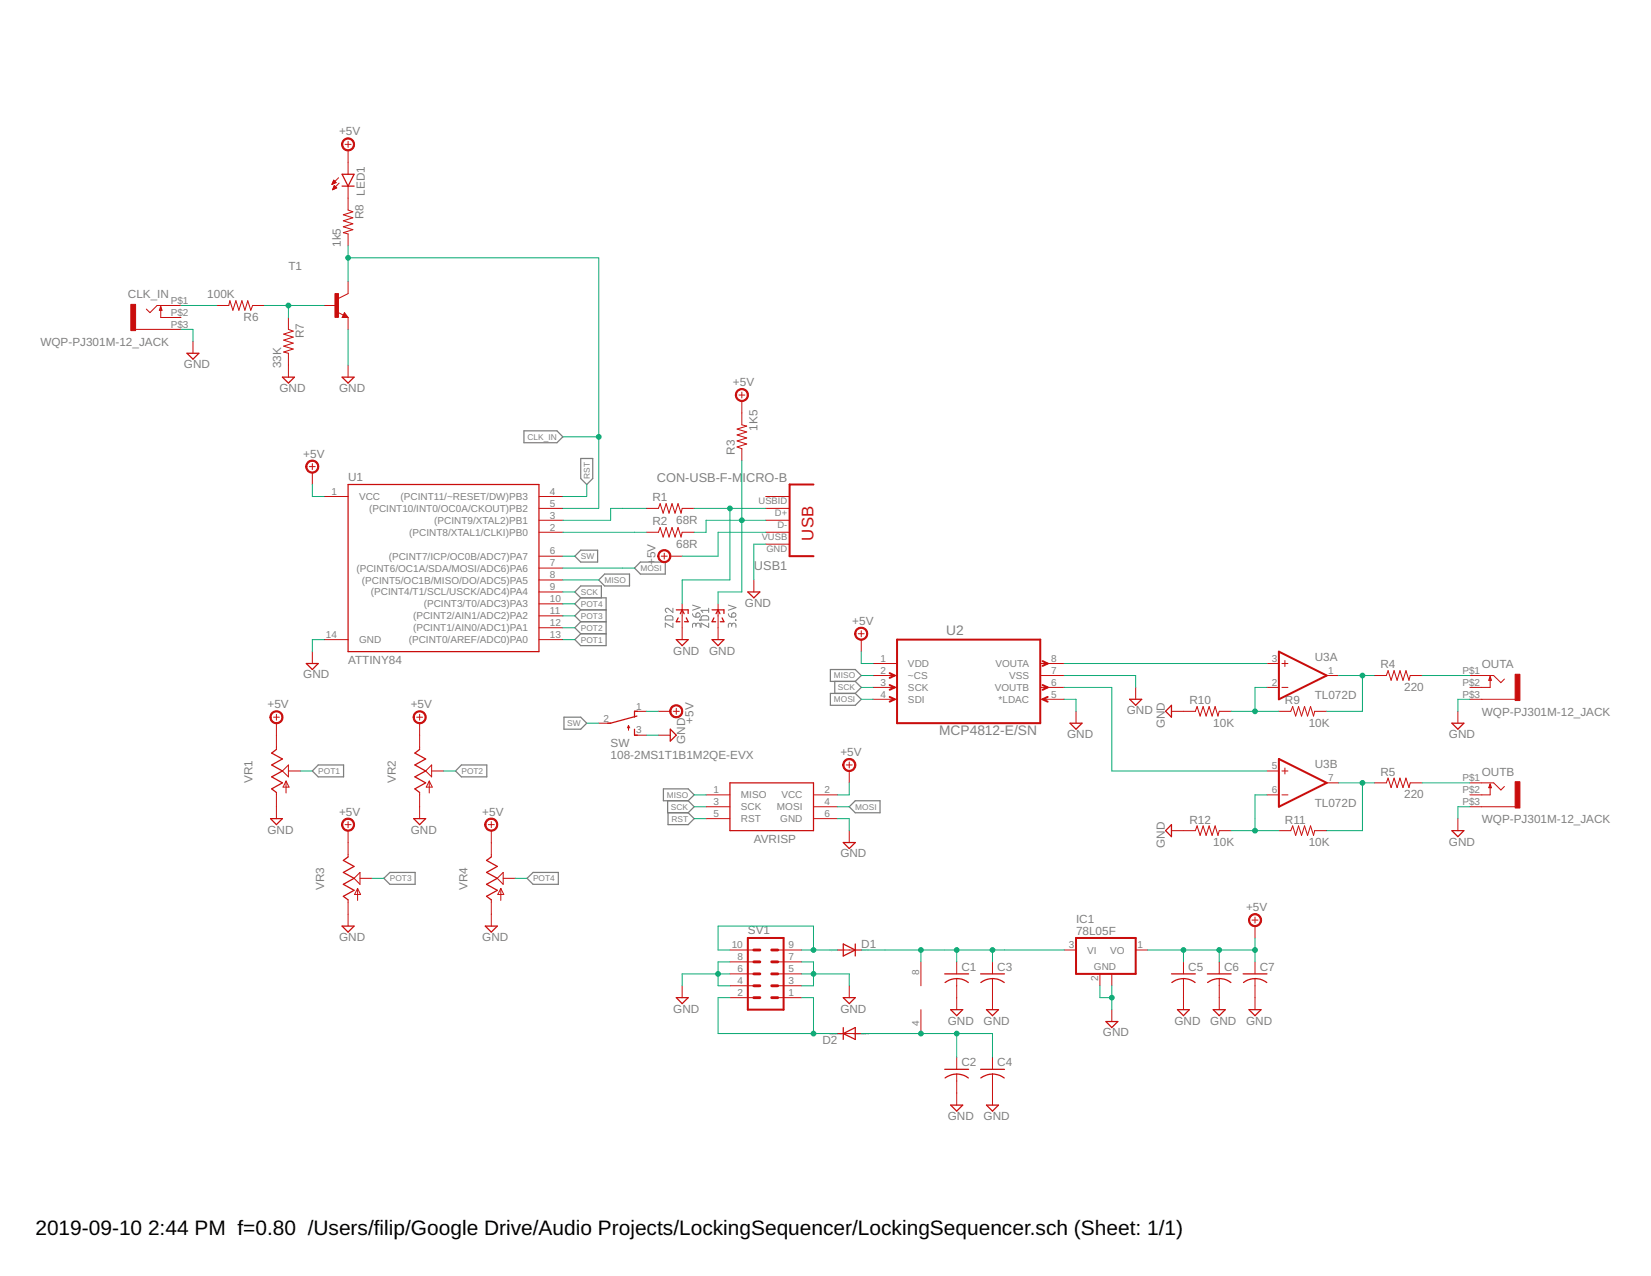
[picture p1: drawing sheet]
<svg xmlns="http://www.w3.org/2000/svg" width="279mm" height="216mm" viewBox="0 0 279 216" stroke-linecap="round" stroke-linejoin="round" font-family="sans-serif">
<g fill="none" stroke="#808080" stroke-width=".17">
<path d="M112.7 104.3l.2-.1h.8l.2 .2v.5h-1.3zM113.9 102.9v.7l-.7-.6a.36 .36 0 0 0-.6 .1 .36 .36 0 0 0 .3 .5M113.9 105.4v.8l-1.3-.8v.8M117.2 103.8l.2 .5 .4 .1M117.2 102.4l1.3 .4-1.3 .5M117.8 105.8a.36 .36 0 0 1 .3-.4 .36 .36 0 0 1 .4 .4v.4M117.8 106v-.4l-.4-.1-.2 .1v.6M117.9 103.8a.37 .37 0 0 1 .5 .1 .37 .37 0 0 1-.3 .5h-.3zM118.4 104.9l.1 .1zM118.7 104.3l.3-.1h.7l.2 .2v.5h-1.3zM119.9 105.4v.8l-1.3-.8v.8M119.9 102.9v.7"/>
<path d="M119.9 103.3h-1.3l.3 .3M123.3 103.8l.2 .5 .3 .1M123.3 102.4l1.2 .4-1.2 .5M123.8 105.8a.36 .36 0 0 1 .4-.4 .36 .36 0 0 1 .3 .4v.4M123.8 106v-.4l-.3-.1-.2 .2v.5M123.9 103.8a.37 .37 0 0 1 .6 .1 .37 .37 0 0 1-.3 .5h-.4zM124.5 104.9v.1z"/>
</g>
<g fill="none" stroke="#808080" stroke-width=".21">
<path d="M88.7 72.9h5.6l.9 1-.9 1h-5.6zM98.3 77.6h2v3.4l-1 1-1-1zM98.3 93.1h2.8v2h-2.8l-1-1zM101.3 98.1l1-1h4.2v2h-4.2zM108.4 95.1h4.2v2h-4.2l-1-1zM98.3 101.2l-1-1 1-1.1h3.5v2.1M98.3 101.2h4.3v8h-4.3l-1-1 1-1M98.3 107.2h4.3M98.3 105.2l-1 1 1 1M98.3 105.2h4.3M98.3 103.2l-1 1 1 1M98.3 103.2h4.3"/>
<path d="M98.3 101.2l-1 1 1 1M140.5 113.3h4.2l1.1 1-1.1 1h-4.2zM140.5 117.3h4.2l1.1 1-1.1 1h-4.2zM141.3 115.3v2M144.7 115.3l1.1 1-1.1 1M53.8 129.4h4.3v2h-4.3l-.9-.9zM78.1 129.4h4.3v2h-4.3l-1-.9zM95.4 121.3h2.9l1 1.1-1 1h-2.9zM112.3 133.5h4.2l1 1-1 1h-4.2zM113 135.5v2h3.5M113.1 137.5v2h3.4l1-1-1-1M116.5 135.5l1 1-1 1"/>
<path d="M144.7 135.5h4.2v2h-4.2l-1-1zM65 148.6l1-1h4.3v2h-4.3zM89.2 148.6l1-1h4.3v2h-4.3z"/>
</g>
<g fill="none" stroke="#c90d0c" stroke-width=".21">
<path d="M57.9 29.5h2l-1 2zM57.9 31.5h2M27.2 51.9l.2 .6h-.4zM31.6 59.8h2.1l-1 1zM58.3 53.3l.1 .2h-.3l.2-.4 .4 .5h-.6M47.8 63.8h2l-1 1zM57.9 63.8h2l-1 1zM58.9 82h32.3v28.3h-32.3zM51.8 112.3h2l-.9 1zM114.4 103.2h2.1v.6M114.4 108.2h2.1l-1.1 1zM114.8 104.5l-.4 .7h.7"/>
<path d="M115.1 103.8l.3-.6 .4 .6M116.1 104.5l.4 .7h-.7M120.5 103.2h2v.6M120.5 108.2h2l-1 1zM120.8 104.5l-.3 .7h.6M121.2 103.8l.3-.6 .3 .6M122.2 104.5l.3 .7h-.6M126.6 100.2h2l-1 1zM191.2 118.3h2l-1 1zM198.2 119.3v2l-.9-.9zM252.2 114.5l.2 .6h-.4zM45.8 138.5h2l-1 1z"/>
<path d="M46.8 126.8l-.8 .6 1.8 1-1.8 1 1.8 1.1-1.8 .9 1.8 1.1-1.8 1 .8 .6M70 138.5h2l-1 1zM71 126.8l-.8 .6 1.8 1-1.8 1 1.8 1.1-1.8 .9 1.8 1.1-1.8 1 .8 .6M107.4 123.4v1h.5M107.8 121.2l-4.5 1.2h-.5M107.9 120.4h-.5v.9M113.4 123.4l1 1-1 1zM123.5 132.5h14.2v8h-14.2zM181.1 122.4h2l-1 1zM198.2 139.5v2.1l-.9-1.1zM245.7 122.4h2l-1 1zM252.2 132.7l.2 .6h-.4z"/>
<path d="M57.9 156.7h2l-1 1zM58.9 145l-.8 .6 1.8 1-1.8 1 1.8 1-1.8 1 1.8 1-1.8 1.1 .8 .6M82.1 156.7h2.1l-1.1 1zM83.1 145l-.8 .6 1.9 1-1.9 1 1.9 1-1.9 1 1.9 1-1.9 1.1 .8 .6M142.7 142.6h2l-1 1zM142.7 159.7l2 1-2 1.1zM144.7 159.7v2.1M245.7 140.5h2l-1 1.1zM114.4 168.8h2.1l-1.1 1zM142.7 174.9l2-1v2zM142.7 173.9v2M142.7 168.8h2l-1 1z"/>
<path d="M159.9 164.8h4M160.9 170.8h2l-1 1.1zM161.9 165.6l.9 .1 1.1 .5M161.9 165.6l-.8 .1-1.2 .5M165.9 164.8h4.1M166.9 170.8h2.1l-1 1.1zM168 165.6l.8 .1 1.1 .5M168 165.6l-1.3 .2-.7 .4M187.2 172.8h2l-1 1.1zM198.2 164.8h4.1M199.3 170.8h2l-1 1.1zM200.3 165.6l.8 .1 1.1 .5"/>
<path d="M200.3 165.6l-1.3 .2-.7 .4M204.3 164.8h4M205.3 170.8h2l-1 1.1zM206.3 165.6l.9 .1 1.1 .5M206.3 165.6l-1.2 .2-.7 .4M210.4 164.8h4M211.4 170.8h2l-1 1.1zM212.4 165.6l.8 .1 1.2 .5M212.4 165.6l-1.2 .2-.8 .4M159.9 180.9h4M160.9 187h2l-1 1zM161.9 181.7l1.3 .3 .7 .4"/>
<path d="M161.9 181.7l-.8 .1-1.2 .6M165.9 180.9h4.1M166.9 187h2.1l-1 1zM168 181.7l1.2 .3 .7 .4M168 181.7l-.9 .1-1.1 .6"/>
</g>
<g fill="none" stroke="#c90d0c" stroke-width=".17">
<path d="M56.2 31.2h.1M56.2 31.1h.2M56.3 31h.3M56.3 30.9h.6M56.3 32.1h.1M56.3 32h.3M56.3 30.8h.5M56.4 31.9h.4M56.4 30.7h.3M56.4 30.6h.2M56.4 31.8h.6M56.5 30.5h.1"/>
<path d="M56.5 31.7h.4M56.5 31.6h.3M56.5 31.5h.2M56.6 31.4h.1M56.9 30.9l-.4-.4-.3 .7M56.9 30.9l-.7 .3M57 31.8l-.4-.4-.3 .7M57 31.8l-.7 .3M57.3 30.1l-1.1 1.1M57.4 31l-1.1 1.1M58.4 24.4h1M58.9 23.9v1"/>
<path d="M58.9 25.4v4.1M58.9 31.5v4l.8 .3-1.6 .5 1.6 .6-1.6 .5 1.6 .5-1.6 .5 1.6 .5-1.6 .5 .8 .2v2M23 55.7h7.6M27.2 51.9v1.8h3.4M30.6 51.7h-4l-1.2 1.2-.6-.6M32.7 57.7v2.1M36.7 51.7h2l.2-.8 .5 1.6 .5-1.6 .5 1.6 .5-1.6 .5 1.6 .5-1.6 .5 1.6 .4-.8h2M48.8 53.7v2l.8 .3-1.6 .5 1.6 .5-1.6 .6 1.6 .5-1.6 .5 1.6 .5-1.6 .5 .8 .2v4M54.9 51.7h2M57.1 52.8l1 .5M58.3 52.9l.6 .8h-1zM58.9 47.6v2.1l-1.6 .8"/>
<path d="M58.9 53.7v2M52.3 79h1M52.9 78.4v1.1M52.9 80v2M58.9 61.8v2M125.1 66.8h.9M125.5 67.8v4.1l.9 .2-1.7 .5 1.7 .5-1.7 .5 1.7 .5-1.7 .5 1.7 .5-1.7 .5 .8 .3v2M125.5 66.3v1.1M54.9 84h4M91.2 84h4M91.2 98.1h4M91.2 96.1h4"/>
<path d="M91.2 94.1h4M91.2 90.1h4M91.2 88h4M91.2 86h4M109.4 90.1h2l.3-.8 .5 1.6 .5-1.6 .5 1.6 .5-1.6 .5 1.6 .5-1.6 .6 1.6 .1-.8h2.1M109.4 86h2l.3-.8 .5 1.6 .5-1.6 .5 1.6 .5-1.6 .5 1.6 .5-1.6 .6 1.6 .1-.8h2.1M111.9 94.1h1M112.4 93.6v1M113.4 94.1h2M127.6 98.1v2.1M129.6 84h4M129.6 90.1h4"/>
<path d="M129.6 88h4M129.6 86h4M129.6 92.1h4M52.9 110.3v2M54.9 108.2h4M91.2 102.2h4M91.2 104.2h4M91.2 106.2h4M91.2 108.2h4M91.2 100.2h4M114.4 119.8v1.1M115.4 102.2v6"/>
<path d="M121.5 102.2v6M145.2 107.2h1M145.8 106.7v1M145.8 108.2v2.1M147.8 112.3h4M147.8 114.3h4M147.8 116.3h4M147.8 118.3h4M176 112.3h4.1M176 114.3h4.1M176 116.3h4.1M176 118.3h4.1"/>
<path d="M192.2 116.3v2M214.4 112.3h2M214.4 116.3h2M216.9 112.3h1.1M216.9 116.3h1.1M217.4 111.8v1M224.5 114.3h2M232.6 114.3h2l.3-.8 .5 1.6 .5-1.6 .5 1.6 .5-1.6 .5 1.6 .5-1.6 .5 1.6 .3-.8h2M248.8 114.3h4l1.2 1.2 .6-.6M248.8 118.3h7.6M252.2 114.5v1.8h-3.4M46.3 121.3h1"/>
<path d="M46.8 120.9v1M46.8 122.4v4.4M46.8 134.1v4.4M48.4 132.2v2M48.4 132.2l.5 1h-1zM48.8 129.4v2l-1-.9zM48.8 130.5h2M58.4 139.5h1M58.9 139v1M70.5 121.3h1M71 120.9v1M71 122.4v4.4"/>
<path d="M71 134.1v4.4M72.6 132.2l.6 1h-1.1zM72.6 132.2v2M73 130.5h2.1M73 129.4v2l-1-.9zM82.6 139.5h1.1M83.1 139v1M101.3 122.4h2M106.4 122.8l.2 .4M106.4 122.8l-.2 .4M106.4 122.8v.8M107.4 124.4h2"/>
<path d="M107.4 120.4h2M111.4 124.4h2M111.4 120.4h2M113.9 120.4h1.1M119.5 134.5h4M119.5 136.5h4M119.5 138.5h4M137.7 134.5h4M137.7 136.5h4M137.7 138.5h4M143.2 129.4h1M143.7 128.9v1"/>
<path d="M143.7 130.5v2M182.1 120.4v2M198.2 120.4h4.1l.3-.9 .5 1.7 .5-1.7 .5 1.7 .5-1.7 .5 1.7 .5-1.7 .5 1.7 .2-.8h2M214.4 134.5h2M214.4 130.5h2M216.4 120.4h2l.4-.9 .5 1.7 .5-1.7 .5 1.7 .5-1.7 .5 1.7 .5-1.7 .5 1.7 .2-.8h2M216.9 134.5h1.1M216.9 130.5h1.1M217.4 129.9v1.1M224.5 132.5h2M232.6 132.5h2l.3-.8 .5 1.6 .5-1.6 .5 1.6 .5-1.6 .5 1.6 .5-1.6 .5 1.6 .3-.8h2M246.7 120.4v2"/>
<path d="M246.7 138.5v2M248.8 136.5h7.6M248.8 132.5h4l1.2 1.2 .6-.6M252.2 132.7v1.8h-3.4M58.9 140.5v4.5M58.9 152.3v4.4M59.9 148.6l1-1v2zM60.5 150.3v2.1M60.5 150.3l.5 1h-1zM60.9 148.6h2M83.1 140.5v4.5M83.1 152.3v4.4"/>
<path d="M84.2 148.6l1-1v2zM84.8 150.3l.5 1h-1.1zM84.8 150.3v2.1M85.2 148.6h2M143.7 140.5v2.1M198.2 140.5h4.1l.3-.8 .5 1.7 .5-1.7 .5 1.7 .5-1.7 .5 1.7 .5-1.7 .5 1.7 .2-.9h2M211.9 155.7h1M212.4 155.2v1M212.4 156.7v2M216.4 140.5h2l.4-.8 .5 1.7 .5-1.7 .5 1.7 .5-1.7 .5 1.7 .5-1.7 .5 1.7 .2-.9h2M115.4 166.8v2M123.5 168.8h4.1"/>
<path d="M123.5 166.8h4.1M123.5 164.8h4.1M123.5 162.8h4.1M123.5 160.7h4.1M131.6 168.8h4.1M131.6 166.8h4.1M131.6 164.8h4.1M131.6 162.8h4.1M131.6 160.7h4.1M141.7 160.7h4.1M141.7 174.9h4.1M143.7 166.8v2"/>
<path d="M155.9 162.8v4M155.9 170.8v4.1M161.9 162.8v2M161.9 165.6v5.2M161.9 178.9v2M168 162.8v2M168 165.6v5.2M168 178.9v2M180.1 160.7h2M186.1 164.8v2M188.2 164.8v2M188.2 170.8v2"/>
<path d="M192.2 160.7h2M200.3 162.8v2M200.3 165.6v5.2M206.3 162.8v2M206.3 165.6v5.2M212.4 162.8v2M212.4 165.6v5.2M161.9 181.7v5.3M168 181.7v5.3"/>
</g>
<g fill="#c90d0c" stroke="#c90d0c" stroke-width=".17">
<path d="M52.1 78.1a1.11 1.11 0 0 1 1.7 .3 1.11 1.11 0 0 1-.7 1.6 1.11 1.11 0 0 1-1.4-1h.2a.92 .92 0 0 1 1.4-.8 .92 .92 0 0 1 .1 1.5 .92 .92 0 0 1-1.4-.5l-.1-.2h-.2l.1-.4z" fill-rule="evenodd"/>
<path d="M111.7 93.3a1.11 1.11 0 0 1 1.7 .3 1.11 1.11 0 0 1-.7 1.6 1.11 1.11 0 0 1-1.4-1.1h.2a.91 .91 0 0 1 1.3-.8 .91 .91 0 0 1 .2 1.5 .91 .91 0 0 1-1.5-.4v-.3h-.2l.1-.3z" fill-rule="evenodd"/>
<path d="M124.8 66a1.11 1.11 0 0 1 1.7 .3 1.11 1.11 0 0 1-.7 1.6 1.11 1.11 0 0 1-1.4-1.1h.3a.92 .92 0 0 1 1.3-.7 .92 .92 0 0 1 .1 1.5 .92 .92 0 0 1-1.4-.5v-.3h-.3l.1-.3z" fill-rule="evenodd"/>
<path d="M143 128.6a1.11 1.11 0 0 1 1.7 .3 1.11 1.11 0 0 1-.7 1.6 1.11 1.11 0 0 1-1.4-1.1h.2a.9 .9 0 0 1 1.3-.8 .9 .9 0 0 1 .2 1.5 .9 .9 0 0 1-1.4-.4l-.1-.3h-.2l.1-.3z" fill-rule="evenodd"/>
<path d="M46.1 120.5a1.11 1.11 0 0 1 1.7 .4 1.11 1.11 0 0 1-.8 1.5 1.11 1.11 0 0 1-1.3-1.1h.2a.92 .92 0 0 1 1.3-.8 .92 .92 0 0 1 .2 1.5 .92 .92 0 0 1-1.5-.4v-.3h-.2l.1-.5z" fill-rule="evenodd"/>
<path d="M70.3 120.5a1.11 1.11 0 0 1 1.7 .4 1.11 1.11 0 0 1-.7 1.5 1.11 1.11 0 0 1-1.4-1.1h.2a.92 .92 0 0 1 1.3-.8 .92 .92 0 0 1 .2 1.5 .92 .92 0 0 1-1.5-.4v-.3h-.2l.2-.5z" fill-rule="evenodd"/>
<path d="M58.2 138.7a1.11 1.11 0 0 1 1.7 .3 1.11 1.11 0 0 1-.8 1.6 1.11 1.11 0 0 1-1.3-1.1h.2a.9 .9 0 0 1 1.3-.8 .9 .9 0 0 1 .2 1.5 .9 .9 0 0 1-1.5-.4v-.3h-.2z" fill-rule="evenodd"/>
<path d="M82.4 138.7a1.11 1.11 0 0 1 1.7 .3 1.11 1.11 0 0 1-.7 1.6 1.11 1.11 0 0 1-1.4-1.1h.2a.9 .9 0 0 1 1.3-.8 .9 .9 0 0 1 .2 1.5 .9 .9 0 0 1-1.4-.4l-.1-.3h-.2l.1-.3z" fill-rule="evenodd"/>
<path d="M145 106.4a1.11 1.11 0 0 1 1.7 .3 1.11 1.11 0 0 1-.7 1.6 1.11 1.11 0 0 1-1.4-1.1h.2a.92 .92 0 0 1 1.4-.7 .92 .92 0 0 1 .1 1.5 .92 .92 0 0 1-1.4-.5l-.1-.3h-.2l.1-.3z" fill-rule="evenodd"/>
<path d="M113.7 119.5a1.11 1.11 0 0 1 1.7 .3 1.11 1.11 0 0 1-.7 1.6 1.11 1.11 0 0 1-1.4-1h.2a.9 .9 0 0 1 1.3-.9 .9 .9 0 0 1 .2 1.5 .9 .9 0 0 1-1.4-.4l-.1-.2h-.2l.1-.4z" fill-rule="evenodd"/>
<path d="M58.2 23.6a1.11 1.11 0 0 1 1.7 .4 1.11 1.11 0 0 1-.8 1.5 1.11 1.11 0 0 1-1.3-1.1h.2a.9 .9 0 0 1 1.3-.8 .9 .9 0 0 1 .2 1.5 .9 .9 0 0 1-1.5-.4v-.3h-.2l.2-.6z" fill-rule="evenodd"/>
<path d="M211.7 154.9a1.11 1.11 0 0 1 1.7 .3 1.11 1.11 0 0 1-.7 1.6 1.11 1.11 0 0 1-1.4-1.1h.2a.9 .9 0 0 1 1.2-.9 .9 .9 0 0 1 .3 1.5 .9 .9 0 0 1-1.5-.4v-.2h-.2l.2-.6z" fill-rule="evenodd"/>
</g>
<path d="M137.7 82h-4.1v12.1h4.1M150.6 113.9l.8 .4-.8 .4M150.6 115.9l.8 .4-.8 .4M150.6 117.9l.8 .4-.8 .4M151.8 108.2h24.2v14.2h-24.2zM176.4 111.9l.9 .4-.9 .4M176.4 115.9l.9 .4-.9 .4M177.3 117.9l-.9 .4 .9 .4M216.4 110.3l8.1 4-8.1 4zM216.4 128.4l8.1 4.1-8.1 4zM126.6 158.7h6v12.1h-6zM182.1 158.7h10.1v6.1h-10.1z" fill="none" stroke="#c90d0c" stroke-width=".34"/>
<g fill="#c90d0c" stroke="#c90d0c" stroke-width=".17">
<path d="M256.4 114.1h.8v4.4h-.8z"/>
<path d="M256.4 132.3h.8v4.4h-.8z"/>
<path d="M22.1 51.5h.8v4.4h-.8z"/>
<path d="M56.7 49.7h.6v4h-.6z"/>
</g>
<path d="M127.6 164.8h1M127.6 166.8h1M127.6 168.8h1M127.6 160.7h1M127.6 162.8h1M130.6 164.8h1M130.6 166.8h1M130.6 168.8h1M130.6 160.7h1M130.6 162.8h1" fill="none" stroke="#c90d0c" stroke-width=".49"/>
<g fill="none" stroke="#0dab76" stroke-width=".17">
<path d="M30.6 55.7h2.1v2M30.6 51.7h6.1M44.8 51.7h10.1M48.8 51.7v2M58.9 41.6v6M58.9 55.7v6.1M58.9 43.6h42.4v42.4h-6.1M95.2 73.9h6.1M125.5 77.9v22.3h-4v2M52.9 82v2h2M95.2 90.1h14.2M95.2 94.1h2.1"/>
<path d="M95.2 98.1h6.1M95.2 96.1h12.2M99.3 82v2h-4.1M109.4 86h-6.1v2h-8.1M117.5 86h12.1M123.5 86v12.1h-8.1v4.1M129.6 88h-10.1v2.1h-2M129.6 90.1h-8.1v4h-6.1M129.6 92.1h-2v6M54.9 108.2h-2v2.1M95.2 108.2h2.1M95.2 100.2h2.1"/>
<path d="M95.2 106.2h2.1M95.2 104.2h2.1M95.2 102.2h2.1M145.8 110.3v2h2M145.8 114.3h2M145.8 118.3h2M145.8 116.3h2M180.1 112.3h34.3M180.1 114.3h12.1v2M180.1 118.3h2v2.1M180.1 116.3h8.1v14.2h26.2M214.4 116.3h-2v4.1"/>
<path d="M226.5 114.3h6.1M230.6 114.3v6.1h-6.1M240.7 114.3h8.1M248.8 118.3h-2.1v2.1M50.8 130.5h2.1M75.1 130.5h2M99.3 122.4h2M109.4 120.4h2M109.4 124.4h2M117.5 134.5h2M117.5 138.5h2M117.5 136.5h2"/>
<path d="M141.7 138.5h2v2M141.7 136.5h2M143.7 132.5v2h-2M208.3 120.4h8.1M214.4 134.5h-2v6M226.5 132.5h6.1M230.6 132.5v8h-6.1M240.7 132.5h8.1M248.8 136.5h-2.1v2M62.9 148.6h2.1M87.2 148.6h2M208.3 140.5h8.1"/>
<path d="M212.4 158.7v4.1M123.5 160.7h-2v-4h16.2v4M123.5 162.8h-2v4h2M123.5 168.8h-2v6.1h20.2M123.5 164.8h-8.1v2M135.7 164.8h8v2M135.7 160.7h6M135.7 162.8h2v4h-2M135.7 168.8h2v6.1M145.8 160.7h34.3M145.8 174.9h22.2v4M155.9 160.7v2.1"/>
<path d="M161.9 160.7v2.1M161.9 174.9v4M168 160.7v2.1M186.1 166.8v2h2.1M188.2 166.8v4M194.2 160.7h18.2M200.3 160.7v2.1M206.3 160.7v2.1"/>
</g>
<g fill="#0dab76" stroke="#0dab76" stroke-width=".17">
<circle cx="200.3" cy="160.7" r=".4"/>
<circle cx="206.3" cy="160.7" r=".4"/>
<circle cx="212.4" cy="160.7" r=".4"/>
<circle cx="121.5" cy="164.8" r=".4"/>
<circle cx="137.7" cy="164.8" r=".4"/>
<circle cx="188.2" cy="168.8" r=".4"/>
<circle cx="123.5" cy="86" r=".4"/>
<circle cx="125.5" cy="88" r=".4"/>
<circle cx="230.6" cy="114.3" r=".4"/>
<circle cx="230.6" cy="132.5" r=".4"/>
<circle cx="58.9" cy="43.6" r=".4"/>
<circle cx="101.3" cy="73.9" r=".4"/>
<circle cx="48.8" cy="51.7" r=".4"/>
<circle cx="137.7" cy="174.9" r=".4"/>
<circle cx="137.7" cy="160.7" r=".4"/>
<circle cx="155.9" cy="160.7" r=".4"/>
<circle cx="161.9" cy="160.7" r=".4"/>
<circle cx="168" cy="160.7" r=".4"/>
<circle cx="155.9" cy="174.9" r=".4"/>
<circle cx="161.9" cy="174.9" r=".4"/>
<circle cx="212.4" cy="120.4" r=".4"/>
<circle cx="212.4" cy="140.5" r=".4"/>
</g>
<g font-size="3.5">
<text x="6" y="208.9">2019-09-10</text>
<text x="25.1" y="208.9">2:44 PM f=0.80 /Users/filip/Google Drive/Audio Projects/LockingSequencer/LockingSequencer.sch (Sheet: 1/1)</text>
</g>
<text font-size="2.8" fill="#c90d0c" x="137.7" y="91.5" transform="rotate(-90 137.7 91.5)">USB</text>
<g font-size="2.3" fill="#808080">
<text x="160.1" y="107.4">U2</text>
<text x="158.9" y="124.4">MCP4812-E/SN</text>
</g>
<g font-size="2.2" fill="#808080">
<text x="111.2" y="81.5">CON-USB-F-M</text>
<text x="125.7" y="81.5">ICRO-B</text>
<text x="127.6" y="96.4">USB1</text>
</g>
<g font-size="2" fill="#808080">
<text x="57.4" y="22.9">+5V</text>
<text x="61.7" y="33.1" transform="rotate(-90 61.7 33.1)">LED1</text>
<text x="57.7" y="41.8" transform="rotate(-90 57.7 41.8)">1k5</text>
<text x="61.5" y="37.1" transform="rotate(-90 61.5 37.1)">R8</text>
<text x="48.8" y="45.6">T1</text>
<text x="21.6" y="50.5">CLK_IN</text>
<text x="35.1" y="50.5">100K</text>
<text x="6.8" y="58.6">WQP-PJ301M-12_JACK</text>
<text x="41.2" y="54.3">R6</text>
<text x="51.4" y="57.3" transform="rotate(-90 51.4 57.3)">R7</text>
<text x="31.1" y="62.3">GND</text>
<text x="47.6" y="62.3" transform="rotate(-90 47.6 62.3)">33K</text>
<text x="124" y="65.3">+5V</text>
<text x="47.3" y="66.3">GND</text>
<text x="57.4" y="66.3">GND</text>
<text x="51.3" y="77.4">+5V</text>
<text x="124.4" y="76.9" transform="rotate(-90 124.4 76.9)">R3</text>
<text x="128.2" y="72.9" transform="rotate(-90 128.2 72.9)">1K5</text>
<text x="58.9" y="81.4">U1</text>
<text x="110.4" y="84.8">R1</text>
<text x="110.4" y="88.9">R2</text>
<text x="114.4" y="88.6">68R</text>
<text x="110.9" y="95.6" transform="rotate(-90 110.9 95.6)">+5V</text>
<text x="114.4" y="92.7">68R</text>
<text x="126.1" y="102.7">GND</text>
<text x="144.2" y="105.7">+5V</text>
<text x="58.9" y="112.3">ATTINY84</text>
<text x="113.9" y="110.8">GND</text>
<text x="120" y="110.8">GND</text>
<text x="222.5" y="111.8">U3A</text>
<text x="233.6" y="113.1">R4</text>
<text x="250.8" y="113.1">OUTA</text>
<text x="45.3" y="119.8">+5V</text>
<text x="51.3" y="114.8">GND</text>
<text x="69.5" y="119.8">+5V</text>
<text x="201.3" y="119.2">R10</text>
<text x="217.4" y="119.2">R9</text>
<text x="222.5" y="118.3">TL072D</text>
<text x="237.6" y="116.9">220</text>
<text x="116" y="125.9" transform="rotate(-90 116 125.9)">GND</text>
<text x="117.4" y="122.4" transform="rotate(-90 117.4 122.4)">+5V</text>
<text x="180.6" y="124.9">GND</text>
<text x="190.7" y="120.9">GND</text>
<text x="197.1" y="123.3" transform="rotate(-90 197.1 123.3)">GND</text>
<text x="205.3" y="123">10K</text>
<text x="221.5" y="123">10K</text>
<text x="245.2" y="124.9">GND</text>
<text x="250.8" y="121.2">WQP-PJ301M-12_JACK</text>
<text x="103.3" y="128.4">108-2MS1T1B1M2QE-EVX</text>
<text x="103.3" y="126.4">SW</text>
<text x="142.2" y="127.9">+5V</text>
<text x="222.5" y="129.9">U3B</text>
<text x="233.6" y="131.3">R5</text>
<text x="250.8" y="131.3">OUTB</text>
<text x="42.7" y="132.5" transform="rotate(-90 42.7 132.5)">VR1</text>
<text x="67" y="132.5" transform="rotate(-90 67 132.5)">VR2</text>
<text x="222.5" y="136.5">TL072D</text>
<text x="237.6" y="135.1">220</text>
<text x="45.3" y="141">GND</text>
<text x="57.4" y="138">+5V</text>
<text x="69.5" y="141">GND</text>
<text x="81.6" y="138">+5V</text>
<text x="127.6" y="142.6">AVRISP</text>
<text x="197.1" y="143.5" transform="rotate(-90 197.1 143.5)">GND</text>
<text x="201.3" y="139.4">R12</text>
<text x="205.3" y="143.2">10K</text>
<text x="217.4" y="139.4">R11</text>
<text x="221.5" y="143.2">10K</text>
<text x="245.2" y="143.1">GND</text>
<text x="250.8" y="139.3">WQP-PJ301M-12_JACK</text>
<text x="142.2" y="145.1">GND</text>
<text x="54.9" y="150.6" transform="rotate(-90 54.9 150.6)">VR3</text>
<text x="79.1" y="150.6" transform="rotate(-90 79.1 150.6)">VR4</text>
<text x="210.9" y="154.2">+5V</text>
<text x="57.4" y="159.2">GND</text>
<text x="81.6" y="159.2">GND</text>
<text x="126.6" y="158.1">SV1</text>
<text x="145.7" y="160.4">D1</text>
<text x="182.1" y="158.2">78L05F</text>
<text x="182.1" y="156.2">IC1</text>
<text x="162.7" y="164.3">C1</text>
<text x="168.8" y="164.3">C3</text>
<text x="201.1" y="164.3">C5</text>
<text x="207.1" y="164.3">C6</text>
<text x="213.2" y="164.3">C7</text>
<text x="113.9" y="171.3">GND</text>
<text x="142.2" y="171.3">GND</text>
<text x="160.4" y="173.4">GND</text>
<text x="166.4" y="173.4">GND</text>
<text x="198.8" y="173.4">GND</text>
<text x="204.8" y="173.4">GND</text>
<text x="210.9" y="173.4">GND</text>
<text x="139.2" y="176.7">D2</text>
<text x="186.6" y="175.4">GND</text>
<text x="162.7" y="180.4">C2</text>
<text x="168.8" y="180.4">C4</text>
<text x="160.4" y="189.5">GND</text>
<text x="166.4" y="189.5">GND</text>
</g>
<g font-size="1.7" fill="#808080">
<text x="28.9" y="51.4">P$1</text>
<text x="28.9" y="53.4">P$2</text>
<text x="28.9" y="55.4">P$3</text>
<text x="56.1" y="83.7">1</text>
<text x="93.1" y="83.7">4</text>
<text x="60.8" y="84.6">VCC</text>
<text x="62.5" y="86.6">(PCINT10/INT0/OC0A/CKOUT)PB2</text>
<text x="67.8" y="84.6">(PCINT11/~RESET/DW)PB3</text>
<text x="73.5" y="88.6">(PCINT9/XTAL2)PB1</text>
<text x="93.1" y="89.8">2</text>
<text x="93.1" y="87.8">3</text>
<text x="93.1" y="85.7">5</text>
<text x="65.8" y="94.7">(PCINT7/ICP/OC0B/ADC7)PA7</text>
<text x="69.3" y="90.7">(PCINT8/XTAL1/CLKI)PB0</text>
<text x="93.1" y="95.8">7</text>
<text x="93.1" y="93.8">6</text>
<text x="60.3" y="96.7">(PCINT6/OC1A/SDA/MOSI/ADC6)PA6</text>
<text x="61.2" y="98.7">(PCINT5/OC1B/MISO/DO/ADC5)PA5</text>
<text x="62.8" y="100.8">(PCINT4/T1/SCL/USCK/ADC4)PA4</text>
<text x="93.1" y="101.9">10</text>
<text x="93.1" y="99.9">9</text>
<text x="93.1" y="97.9">8</text>
<text x="55.2" y="108">14</text>
<text x="69.9" y="104.8">(PCINT2/AIN1/ADC2)PA2</text>
<text x="69.9" y="106.8">(PCINT1/AIN0/ADC1)PA1</text>
<text x="71.7" y="102.8">(PCINT3/T0/ADC3)PA3</text>
<text x="93.1" y="103.9">11</text>
<text x="93.1" y="105.9">12</text>
<text x="93.1" y="108">13</text>
<text x="60.8" y="108.8">GND</text>
<text x="69.2" y="108.8">(PCINT0/AREF/ADC0)PA0</text>
<text x="149" y="112">1</text>
<text x="153.7" y="112.9">VDD</text>
<text x="168.5" y="112.9">VOUTA</text>
<text x="177.9" y="112">8</text>
<text x="215.2" y="112">3</text>
<text x="149" y="114">2</text>
<text x="149" y="116">3</text>
<text x="149" y="118">4</text>
<text x="153.7" y="114.9">~CS</text>
<text x="153.7" y="116.9">SCK</text>
<text x="153.7" y="118.9">SDI</text>
<text x="168.3" y="116.9">VOUTB</text>
<text x="169" y="118.9">*LDAC</text>
<text x="170.8" y="114.9">VSS</text>
<text x="177.9" y="114">7</text>
<text x="177.9" y="116">6</text>
<text x="177.9" y="118">5</text>
<text x="215.2" y="116">2</text>
<text x="224.8" y="114">1</text>
<text x="247.5" y="118">P$3</text>
<text x="247.5" y="114">P$1</text>
<text x="247.5" y="116">P$2</text>
<text x="102.1" y="122.1">2</text>
<text x="107.7" y="124.1">3</text>
<text x="107.7" y="120.1">1</text>
<text x="215.2" y="130.2">5</text>
<text x="120.7" y="134.2">1</text>
<text x="120.7" y="136.2">3</text>
<text x="125.4" y="135.1">MISO</text>
<text x="125.4" y="137.1">SCK</text>
<text x="131.5" y="137.1">MOSI</text>
<text x="132.2" y="135.1">VCC</text>
<text x="139.5" y="136.2">4</text>
<text x="139.5" y="134.2">2</text>
<text x="215.2" y="134.2">6</text>
<text x="224.8" y="132.2">7</text>
<text x="247.5" y="136.2">P$3</text>
<text x="247.5" y="132.2">P$1</text>
<text x="247.5" y="134.2">P$2</text>
<text x="120.7" y="138.2">5</text>
<text x="125.4" y="139.1">RST</text>
<text x="132" y="139.1">GND</text>
<text x="139.5" y="138.2">6</text>
<text x="123.8" y="160.5">10</text>
<text x="133.5" y="160.5">9</text>
<text x="180.9" y="160.5">3</text>
<text x="184" y="161.3">VI</text>
<text x="187.9" y="161.3">VO</text>
<text x="192.5" y="160.5">1</text>
<text x="124.8" y="166.5">4</text>
<text x="124.8" y="164.5">6</text>
<text x="124.8" y="162.5">8</text>
<text x="133.5" y="166.5">3</text>
<text x="133.5" y="164.5">5</text>
<text x="133.5" y="162.5">7</text>
<text x="155.6" y="164.9" transform="rotate(-90 155.6 164.9)">8</text>
<text x="185.1" y="164.2">GND</text>
<text x="185.9" y="166" transform="rotate(-90 185.9 166)">2</text>
<text x="124.8" y="168.5">2</text>
<text x="133.5" y="168.5">1</text>
<text x="155.6" y="173.6" transform="rotate(-90 155.6 173.6)">4</text>
</g>
<g font-size="1.6" fill="#808080">
<text x="128.4" y="85.3">USBID</text>
<text x="131.1" y="87.3">D+</text>
<text x="131.6" y="89.4">D-</text>
<text x="128.9" y="91.4">VUSB</text>
<text x="129.7" y="93.4">GND</text>
</g>
<g font-size="1.4" fill="#808080">
<text x="89.3" y="74.4">CLK_IN</text>
<text x="99.8" y="81" transform="rotate(-90 99.8 81)">RST</text>
<text x="98.3" y="94.6">SW</text>
<text x="98.3" y="100.7">SCK</text>
<text x="102.3" y="98.6">MISO</text>
<text x="108.4" y="96.6">MOSI</text>
<text x="98.3" y="106.7">POT2</text>
<text x="98.3" y="104.7">POT3</text>
<text x="98.3" y="102.7">POT4</text>
<text x="98.3" y="108.7">POT1</text>
<text x="141.1" y="114.8">MISO</text>
<text x="141.1" y="118.8">MOSI</text>
<text x="141.8" y="116.8">SCK</text>
<text x="96" y="122.9">SW</text>
<text x="53.9" y="131">POT1</text>
<text x="78.1" y="131">POT2</text>
<text x="112.8" y="135">MISO</text>
<text x="113.5" y="137">SCK</text>
<text x="144.7" y="137">MOSI</text>
<text x="113.6" y="139">RST</text>
<text x="66" y="149.1">POT3</text>
<text x="90.2" y="149.1">POT4</text>
</g>
<g font-size=".4" fill="#808080">
<text x="140.4" y="160.9">SpiceOrder</text>
<text x="142.8" y="160.9">1</text>
<text x="144.4" y="160.9">SpiceOrder 2</text>
<text x="140.4" y="175">SpiceOrder 2</text>
<text x="144.4" y="175">SpiceOrder 1</text>
</g>
</svg>
